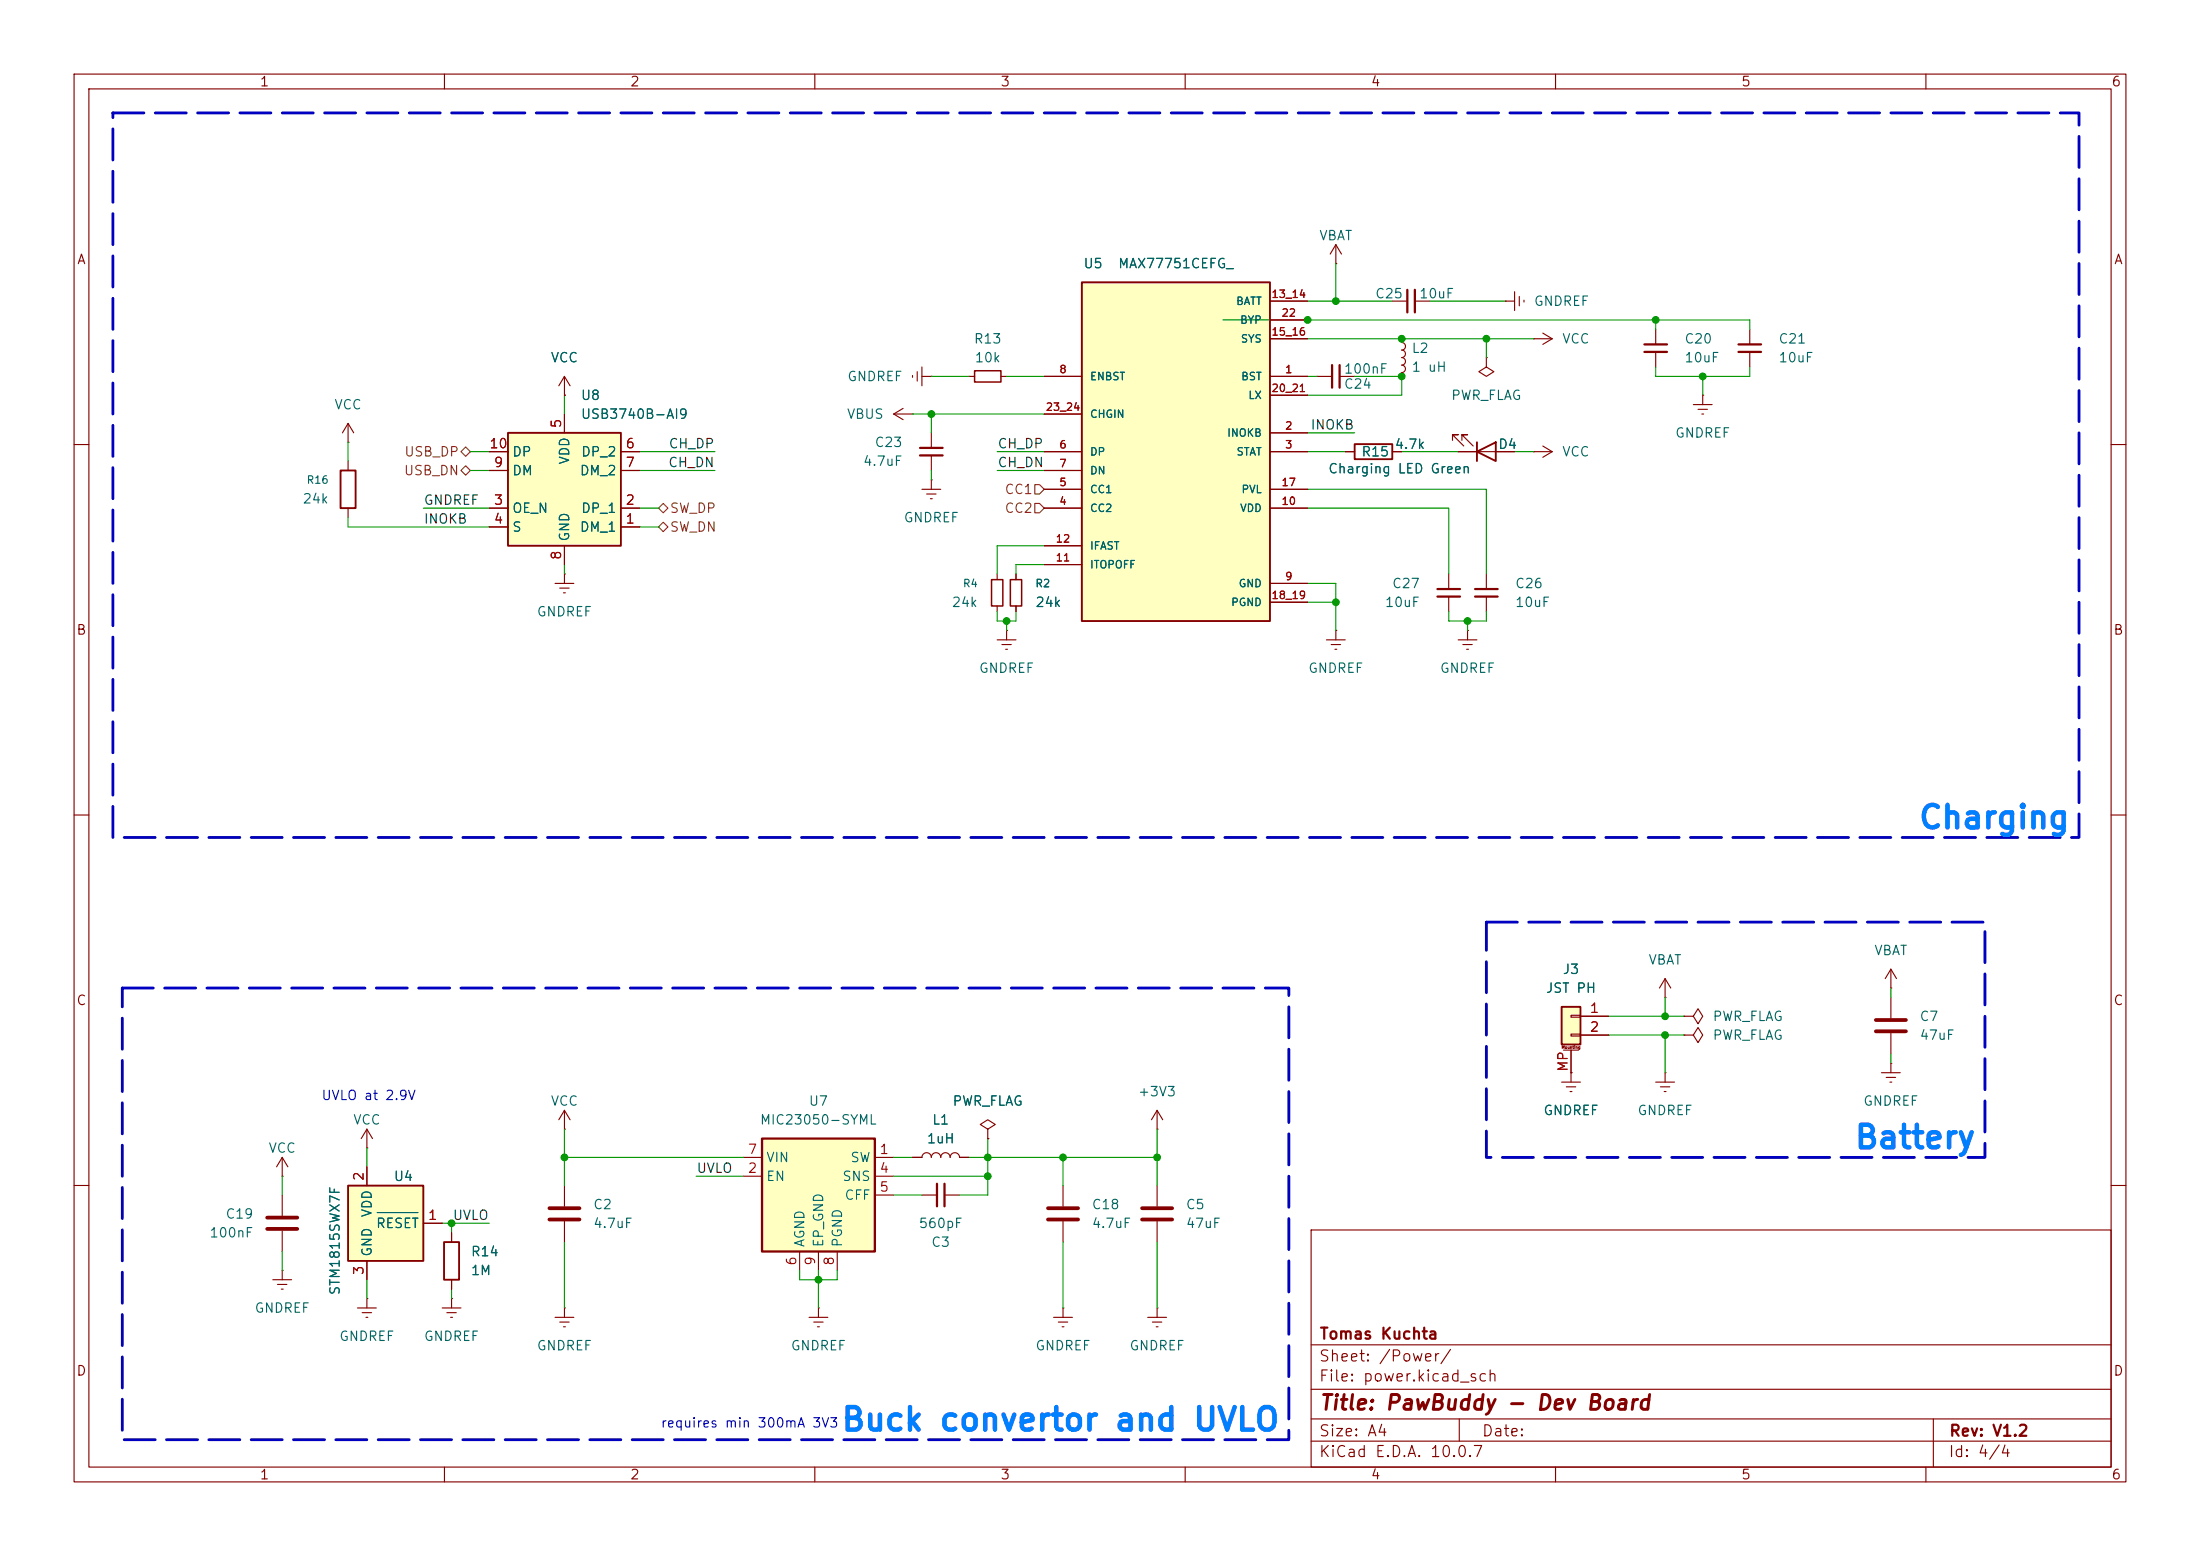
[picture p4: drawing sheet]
<svg xmlns="http://www.w3.org/2000/svg" width="297mm" height="210mm" viewBox="0 0 297 210" stroke-linecap="round" stroke-linejoin="round" font-family="sans-serif">
<g fill="none" stroke="#840000" stroke-width=".15">
<path d="M10 10h277v190h-277zM12 12h273v186h-273zM60 10v2M110 10v2M160 10v2M210 10v2M260 10v2M180.3 35.6h.1M180.3 33l-.7 1.3M180.3 33l.8 1.3M180.3 33v2.6M177.8 50.8h2"/>
<path d="M180.8 50.8h2.1M10 60h2M74.9 78.7h2.6M75.6 79.4h1.2M76.2 77.5h.1M76.2 77.5v1.2M181.6 61h1.3M188 61h1.2M285 60h2M76.1 80h.2M10 110h2M285 110h2"/>
<path d="M123.2 156.2h1.3a.64 .64 0 0 1 .6-.6 .64 .64 0 0 1 .6 .6 .64 .64 0 0 1 .7-.6 .64 .64 0 0 1 .6 .6 .64 .64 0 0 1 .6-.6 .64 .64 0 0 1 .7 .6 .64 .64 0 0 1 .6-.6 .64 .64 0 0 1 .6 .6h1.3M133.3 152.4l1.1-.6-1.1-.7-1 .7 1 .6v1.3M133.3 153.7h.1M156.2 152.4h.1M156.2 149.9l-.8 1.2M156.2 149.9l.8 1.2M156.2 149.9v2.5M10 160h2M109.2 177.8h2.6M109.9 178.4h1.2M110.4 179.1h.2M110.5 176.5h.1"/>
<path d="M110.5 176.5v1.3M124.5 161.3h2M127.5 161.3h2M177 166h108v32h-108zM285 160h2M60 198v2M110 198v2M160 198v2M177 194.5h108M177 191.5h108M177 187.5h108M177 181.5h108"/>
<path d="M197 191.5v3M210 198v2M260 198v2M261 191.5v6.5"/>
</g>
<path d="M179.8 49.3v3M180.8 49.3v3M126.5 159.8v3M127.5 159.8v3" fill="none" stroke="#840000" stroke-width=".3"/>
<path d="M182.9 59.9h5.1v2.1h-5.1z" fill="none" stroke="#840000" stroke-width=".25"/>
<path d="M102.9 153.7h15.2v15.2h-15.2z" fill="#ffffc2"/>
<path d="M199.1 79.5h3.1M199.1 80.5h3.1M102.9 153.7h15.2v15.2h-15.2z" fill="none" stroke="#840000" stroke-width=".3"/>
<g fill="none" stroke="#840000" stroke-width=".15">
<path d="M47 59.7h.1M47 57.2l-.8 1.2M47 57.2l.8 1.2M47 57.2v2.5M76.2 53.3h.1M76.2 50.8l-.8 1.3M76.2 50.8l.8 1.3M76.2 50.8v2.5M120.6 55.9l1.3 .7M120.6 55.9h2.6M121.9 55.1l-1.3 .8M123.2 55.9h.1"/>
<path d="M130.8 50.8h.8M135.1 50.8h.8M196.1 59.4v-.7h.7h-.7l1.5 1.5M197.4 59.4v-.7h.7h-.7l1.5 1.5M134.6 77.5v.7M196.8 61h7.7M200.7 77.5v2M134.6 81.8v.8M200.7 80.5v2.1M100.3 156.2h2.6M100.3 158.8h2.6M118.1 156.2h2.5"/>
<path d="M118.1 158.8h2.5M107.9 168.9v2.6M110.5 168.9v2.6M113 168.9v2.6M118.1 161.3h2.5M142.2 177.8h2.6M142.9 178.4h1.2M143.4 179.1h.2M143.5 176.5h.1M143.5 160v2.8M143.5 164.8v2.8M143.5 176.5v1.3"/>
<path d="M154.9 177.8h2.6M155.6 178.4h1.2M156.1 179.1h.2M156.2 176.5h.1M156.2 176.5v1.3"/>
</g>
<path d="M141.5 163.1h4M141.5 164.6h4" fill="none" stroke="#840000" stroke-width=".51"/>
<path d="M199.4 59.7v2.5M199.4 61l2.5-1.3v2.5z" fill="none" stroke="#840000" stroke-width=".25"/>
<path d="M131.6 50h3.5v1.6h-3.5zM133.9 78.2h1.5v3.6h-1.5z" fill="none" stroke="#840000" stroke-width=".2"/>
<path d="M146 38.1h25.4v45.7h-25.4z" fill="#ffffc2"/>
<path d="M146 38.1h25.4v45.7h-25.4z" fill="none" stroke="#840000" stroke-width=".25"/>
<g fill="none" stroke="#840000" stroke-width=".15">
<path d="M141 50.8h5M141 55.9h5M171.4 50.8h5.1M171.4 58.4h5.1M171.4 40.6h5.1M171.4 45.7h5.1M171.4 53.3h5.1M171.4 43.2h5.1M124.5 66h2.5M125.1 66.7h1.3M125.6 67.3h.3M125.7 64.8h.1"/>
<path d="M125.7 64.8v1.2M137.2 77.5v.7M141 61h5M141 68.6h5M141 66h5M141 63.5h5M141 76.2h5M141 73.7h5M171.4 61h5.1M171.4 68.6h5.1M171.4 66h5.1M171.4 78.7h5.1"/>
<path d="M195.6 77.5v2M137.2 81.8v.8M171.4 81.3h5.1M195.6 80.5v2.1M59.7 176.5h2.5M60.3 177.2h1.3M60.8 177.8h.3M61 175.3h.1M61 175.3v1.2M74.9 177.8h2.6M75.6 178.4h1.2M76.1 179.1h.2"/>
<path d="M76.2 176.5h.1M76.2 176.5v1.3"/>
</g>
<path d="M136.4 78.2h1.5v3.6h-1.5z" fill="none" stroke="#840000" stroke-width=".2"/>
<path d="M194.1 79.5h3M194.1 80.5h3" fill="none" stroke="#840000" stroke-width=".3"/>
<path d="M68.6 58.4h15.2v15.3h-15.2z" fill="#ffffc2"/>
<path d="M68.6 58.4h15.2v15.3h-15.2zM46 63.5h2v5.1h-2zM59.9 167.6h2.1v5.1h-2.1z" fill="none" stroke="#840000" stroke-width=".25"/>
<g fill="none" stroke="#840000" stroke-width=".15">
<path d="M76.2 55.9v2.5M125.7 58.4v2.1M188 40.6h2M189.2 45.7v.5a.51 .51 0 0 1 .5 .5 .51 .51 0 0 1-.5 .6 .5 .5 0 0 1 .5 .5 .5 .5 0 0 1-.5 .5 .51 .51 0 0 1 .5 .5 .51 .51 0 0 1-.5 .5 .5 .5 0 0 1 .5 .5 .5 .5 0 0 1-.5 .5v.5M191 40.6h2M47 62.2v1.3M47 68.6v1.3M66 71.1h2.6M66 68.6h2.6M66 61h2.6M66 63.5h2.6M76.2 73.7v2.5"/>
<path d="M83.8 71.1h2.6M83.8 68.6h2.6M83.8 61h2.6M83.8 63.5h2.6M125.7 61.5v2M227.3 139.7h1.3l.6-1 .7 1-.7 1-.6-1M227.3 139.7h.1M227.3 137.2h1.3l.6-1.1 .7 1.1-.7 1-.6-1M227.3 137.2h.1M255.3 133.4h.1M255.3 130.8v2.6M255.3 134.6v2.8"/>
<path d="M255.3 139.4v2.8M255.3 130.8l-.8 1.3M255.3 130.8l.7 1.3M76.2 152.4h.1M76.2 149.9v2.5M76.2 149.9l-.8 1.2M76.2 149.9l.8 1.2M210.8 146.1h2.6M211.5 146.7h1.2M212 147.3h.2M212.1 144.8h.1M212.1 144.8v1.3"/>
<path d="M223.5 146.1h2.6M224.2 146.7h1.2M224.7 147.3h.2M224.8 144.8h.1M224.8 144.8v1.3M254 144.8h2.5M254.6 145.4h1.3M255.1 146.1h.3M255.3 143.5h.1M255.3 143.5v1.3M48.3 176.5h2.5M48.9 177.2h1.3"/>
<path d="M49.4 177.8h.3M49.5 175.3h.1M49.5 175.3v1.2M61 166.4v1.2M61 172.7v1.3M76.2 160v2.8M76.2 164.8v2.8"/>
</g>
<path d="M190 39.1v3.1M191 39.1v3.1M124.2 60.5h3.1M124.2 61.5h3.1" fill="none" stroke="#840000" stroke-width=".3"/>
<path d="M253.2 137.7h4.1M253.2 139.2h4.1M74.2 163.1h4M74.2 164.6h4" fill="none" stroke="#840000" stroke-width=".51"/>
<path d="M210.8 135.9h2.6v5.1h-2.6z" fill="#ffffc2"/>
<path d="M210.8 135.9h2.6v5.1h-2.6z" fill="none" stroke="#840000" stroke-width=".25"/>
<g fill="none" stroke="#840000" stroke-width=".15">
<path d="M204.5 39.4v2.5M123.2 50.7v.2M123.8 50.2v1.2M124.5 50.8h1.2M124.5 49.5v2.6M125.7 50.8h.1M200.7 48.3v1.2l1 .7-1 .6-1.1-.6 1.1-.7M200.7 48.3h.1M203.2 40.6h.1M203.2 40.6h1.3M205.1 40v1.3M205.7 40.5v.3"/>
<path d="M223.5 44.5v2M223.5 47.5v2M228.6 54.6h2.5M229.2 55.2h1.3M229.7 55.9h.3M229.9 53.3h.1M229.9 53.3v1.3M236.2 44.5v2M236.2 47.5v2M207 61h.1M207 61h2.5M208.3 60.2l1.2 .8"/>
<path d="M209.5 61l-1.2 .7M134.6 86.4h2.6M135.3 87h1.2M135.8 87.6h.2M135.9 85.1h.1M135.9 85.1v1.3M179.1 86.4h2.5M179.7 87h1.3M180.2 87.6h.3M180.3 85.1h.1M180.3 85.1v1.3M196.8 86.4h2.6"/>
<path d="M197.5 87h1.3M198 87.6h.2M198.1 85.1h.1M198.1 85.1v1.3M212.1 137h1.3v.3h-1.3zM212.1 139.6h1.3v.2h-1.3zM213.4 137.2h3.8M213.4 139.7h3.8M224.8 134.6h.1M224.8 132.1l-.8 1.3M224.8 132.1l.8 1.3M224.8 132.1v2.5"/>
<path d="M211.1 141.7h2M212.1 141.7v3.1M156.2 160v2.8M156.2 164.8v2.8"/>
</g>
<path d="M222 46.5h3M222 47.5h3M234.7 46.5h3M234.7 47.5h3" fill="none" stroke="#840000" stroke-width=".3"/>
<path d="M154.2 163.1h4M154.2 164.6h4" fill="none" stroke="#840000" stroke-width=".51"/>
<path d="M47 160h10.1v10.2h-10.1z" fill="#ffffc2"/>
<path d="M47 160h10.1v10.2h-10.1z" fill="none" stroke="#840000" stroke-width=".25"/>
<g fill="none" stroke="#840000" stroke-width=".15">
<path d="M76.2 53.3h.1M76.2 55.9v2.5M141 50.8h5M141 55.9h5M171.4 45.7h5.1M171.4 50.8h5.1M171.4 58.4h5.1M171.4 40.6h5.1M171.4 53.3h5.1M171.4 43.2h5.1M207 45.7h.1M207 45.7h2.5"/>
<path d="M208.3 45l1.2 .7M209.5 45.7l-1.2 .8M66 61h2.6M66 68.6h2.6M66 63.5h2.6M66 71.1h2.6M76.2 73.7v2.5M83.8 61h2.6M83.8 68.6h2.6M83.8 63.5h2.6M83.8 71.1h2.6M137.2 77.5v.7"/>
<path d="M141 61h5M141 68.6h5M141 66h5M141 63.5h5M141 76.2h5M141 73.7h5M171.4 61h5.1M171.4 68.6h5.1M171.4 66h5.1M171.4 78.7h5.1M181.6 61h1.3M188 61h1.2"/>
<path d="M196.8 61h2.6M201.9 61h2.6M137.2 81.8v.8M171.4 81.3h5.1M213.4 137.2h3.8M213.4 139.7h3.8M38.1 158.8h.1M38.1 156.2v2.6M38.1 156.2l-.8 1.3M38.1 156.2l.8 1.3M49.5 154.9h.1M49.5 152.4v2.5"/>
<path d="M49.5 157.5v2.5M49.5 152.4l-.7 1.3M49.5 152.4l.8 1.3M123.2 156.2h1.3M129.5 156.2h1.3M133.3 153.7h.1M212.1 144.8h.1M212.1 141.7v3.1M36.8 172.7h2.6M37.5 173.4h1.2M38 174h.2M38.1 171.5h.1"/>
<path d="M38.1 161.3v2.8M38.1 166.1v2.8M38.1 171.5v1.2M49.5 170.2v2.5M57.1 165.1h2.6M61 166.4v1.2M61 172.7v1.3"/>
</g>
<path d="M50.9 163.7h5.5" fill="none" stroke="#006464" stroke-width=".15"/>
<path d="M36.1 164.3h4M36.1 165.9h4" fill="none" stroke="#840000" stroke-width=".51"/>
<path d="M62.2 61l.7-.7 .6 .7-.6 .6zM62.9 62.9l.6 .6-.6 .6-.7-.6zM88.9 71.1l.6-.6 .7 .6-.7 .7zM88.9 68.6l.6-.7 .7 .7-.7 .6zM139.7 65.4h.6l.7 .6-.7 .7h-.6zM139.7 67.9h.6l.7 .7-.7 .6h-.6z" fill="none" stroke="#725600" stroke-width=".15"/>
<g fill="none" stroke="#009600" stroke-width=".15">
<path d="M180.3 35.6v5M47 59.7v2.5M76.2 53.3v2.6M123.2 55.9h17.8M125.7 50.8h5.1M125.7 55.9v2.5M135.9 50.8h5.1M165.1 43.2h71.1v1.3M176.5 45.7h30.5M176.5 50.8h1.3M176.5 40.6h11.5M176.5 58.4h6.4"/>
<path d="M182.9 50.8h6.3v2.5h-12.7M193 40.6h10.2M200.7 45.7v2.6M223.5 43.2v1.3M223.5 49.5v1.3h12.7v-1.3M229.9 50.8v2.5M47 69.9v1.2h19M57.1 68.6h8.9M63.5 63.5h2.5M63.5 61h2.5M76.2 76.2v1.3M86.4 63.5h10.1"/>
<path d="M86.4 61h10.1M86.4 68.6h2.5M86.4 71.1h2.5M125.7 63.5v1.3M134.6 63.5h6.4M134.6 61h6.4M141 76.2h-3.8v1.3M141 73.7h-6.4v3.8M176.5 66h24.2v11.5M176.5 61h5.1M176.5 68.6h19.1v8.9M176.5 78.7h3.8v6.4"/>
<path d="M189.2 61h7.6M204.5 61h2.5M134.6 82.6v1.2h2.6v-1.2M135.9 83.8v1.3M176.5 81.3h3.8M195.6 82.6v1.2h5.1v-1.2M198.1 83.8v1.3M217.2 139.7h10.1M217.2 137.2h10.1M224.8 134.6v2.6M224.8 139.7v5.1M255.3 133.4v1.2"/>
<path d="M38.1 158.8v2.5M49.5 154.9v2.6M76.2 152.4v7.6M76.2 156.2h24.1M94 158.8h6.3M120.6 158.8h12.7M120.6 156.2h2.6M130.8 156.2h25.4M133.3 153.7v7.6h-3.8M143.5 156.2v3.8M156.2 152.4v7.6M255.3 142.2v1.3"/>
<path d="M38.1 168.9v2.6M49.5 172.7v2.6M59.7 165.1h6.3M61 165.1v1.3M61 174v1.3M76.2 167.6v8.9M107.9 171.5v1.2h5.1v-1.2M110.5 171.5v5M120.6 161.3h3.9M143.5 167.6v8.9M156.2 167.6v8.9"/>
</g>
<path d="M15.2 15.2h265.5v97.8h-265.5zM16.5 133.4h157.5v60.9h-157.5zM200.7 124.5h67.3v31.7h-67.3z" fill="none" stroke="#0000c2" stroke-width=".38" stroke-dasharray="4.2 1.5"/>
<g fill="#009600" stroke="#009600" stroke-width=".14">
<circle cx="224.8" cy="139.7" r=".46"/>
<circle cx="224.8" cy="137.2" r=".46"/>
<circle cx="180.3" cy="81.3" r=".46"/>
<circle cx="198.1" cy="83.8" r=".46"/>
<circle cx="133.3" cy="156.2" r=".46"/>
<circle cx="156.2" cy="156.2" r=".46"/>
<circle cx="133.3" cy="158.8" r=".46"/>
<circle cx="143.5" cy="156.2" r=".46"/>
<circle cx="110.5" cy="172.7" r=".46"/>
<circle cx="180.3" cy="40.6" r=".46"/>
<circle cx="176.5" cy="43.2" r=".46"/>
<circle cx="135.9" cy="83.8" r=".46"/>
<circle cx="125.7" cy="55.9" r=".46"/>
<circle cx="61" cy="165.1" r=".46"/>
<circle cx="76.2" cy="156.2" r=".46"/>
<circle cx="189.2" cy="50.8" r=".46"/>
<circle cx="189.2" cy="45.7" r=".46"/>
<circle cx="223.5" cy="43.2" r=".46"/>
<circle cx="229.9" cy="50.8" r=".46"/>
<circle cx="200.7" cy="45.7" r=".46"/>
</g>
<g font-size="3" fill="#0080ff">
<text x="258.8" y="112.6">Charging</text>
<text x="250.2" y="155.8">Battery</text>
<text x="113.4" y="193.9">Buck convertor and UVLO</text>
</g>
<text font-size="2" fill="#840000" x="178" y="190.8">Title: PawBuddy - Dev Board</text>
<g font-size="1.5" fill="#840000">
<text x="178" y="184.1">Sheet: /Power/</text>
<text x="178" y="181.1">Tomas Kuchta</text>
<text x="178" y="186.8">File: power.kicad_sch</text>
<text x="178" y="197">KiCad E.D.A. 10.0.7</text>
<text x="178" y="194.2">Size: A4</text>
<text x="200" y="194.2">Date:</text>
<text x="263" y="197">Id: 4/4</text>
<text x="263" y="194.2">Rev: V1.2</text>
</g>
<g font-size="1.3" fill="#840000">
<text x="35" y="12">1</text>
<text x="85" y="12">2</text>
<text x="135" y="12">3</text>
<text x="185" y="12">4</text>
<text x="235" y="12">5</text>
<text x="285" y="12">6</text>
<text x="10.3" y="36">A</text>
<text x="285.3" y="36">A</text>
<text x="10.2" y="86">B</text>
<text x="285.2" y="86">B</text>
<text x="10.2" y="136">C</text>
<text x="285.2" y="136">C</text>
<text x="10.2" y="186">D</text>
<text x="285.2" y="186">D</text>
<text x="35" y="200">1</text>
<text x="85" y="200">2</text>
<text x="135" y="200">3</text>
<text x="185" y="200">4</text>
<text x="235" y="200">5</text>
<text x="285" y="200">6</text>
</g>
<g font-size="1.3" fill="#006464">
<text x="178" y="32.8">VBAT</text>
<text x="146.2" y="36.5">U5</text>
<text x="150.9" y="36.5">MAX77751CEFG_</text>
<text x="185.6" y="40.6">C25</text>
<text x="191.5" y="40.6">10uF</text>
<text x="207" y="41.6">GNDREF</text>
<text x="131.4" y="46.7">R13</text>
<text x="190.5" y="48">L2</text>
<text x="210.8" y="46.7">VCC</text>
<text x="227.3" y="46.7">C20</text>
<text x="240" y="46.7">C21</text>
<text x="74.3" y="49.2">VCC</text>
<text x="114.3" y="51.8">GNDREF</text>
<text x="131.5" y="49.2">10k</text>
<text x="181.3" y="52.8">C24</text>
<text x="181.3" y="50.7">100nF</text>
<text x="190.5" y="50.5">1 uH</text>
<text x="227.3" y="49.2">10uF</text>
<text x="240" y="49.2">10uF</text>
<text x="45" y="55.6">VCC</text>
<text x="78.3" y="54.3">U8</text>
<text x="78.3" y="56.8">USB3740B-AI9</text>
<text x="114.2" y="56.8">VBUS</text>
<text x="195.8" y="54.3">PWR_FLAG</text>
<text x="226.1" y="59.4">GNDREF</text>
<text x="69.1" y="64.5">DM</text>
<text x="69.1" y="61.9">DP</text>
<text x="77.2" y="62.8" transform="rotate(-90 77.2 62.8)">VDD</text>
<text x="78.2" y="64.5">DM_2</text>
<text x="78.4" y="61.9">DP_2</text>
<text x="116.4" y="63.2">4.7uF</text>
<text x="118" y="60.7">C23</text>
<text x="179.2" y="64.2">Charging LED Green</text>
<text x="183.7" y="61.9">R15</text>
<text x="188.2" y="60.9">4.7k</text>
<text x="202.2" y="60.9">D4</text>
<text x="210.8" y="61.9">VCC</text>
<text x="40.8" y="68.3">24k</text>
<text x="69.1" y="69.5">OE_N</text>
<text x="78.4" y="69.5">DP_1</text>
<text x="121.9" y="70.8">GNDREF</text>
<text x="69.1" y="72.1">S</text>
<text x="77.2" y="73.2" transform="rotate(-90 77.2 73.2)">GND</text>
<text x="78.2" y="72.1">DM_1</text>
<text x="72.4" y="83.5">GNDREF</text>
<text x="128.4" y="82.2">24k</text>
<text x="139.7" y="82.2">24k</text>
<text x="186.9" y="82.2">10uF</text>
<text x="187.8" y="79.7">C27</text>
<text x="204.5" y="79.7">C26</text>
<text x="204.5" y="82.2">10uF</text>
<text x="132.1" y="91.1">GNDREF</text>
<text x="176.5" y="91.1">GNDREF</text>
<text x="194.3" y="91.1">GNDREF</text>
<text x="210.9" y="131.8">J3</text>
<text x="222.5" y="130.5">VBAT</text>
<text x="252.9" y="129.2">VBAT</text>
<text x="208.6" y="134.3">JST PH</text>
<text x="231.1" y="140.7">PWR_FLAG</text>
<text x="231.1" y="138.1">PWR_FLAG</text>
<text x="259.1" y="138.1">C7</text>
<text x="259.1" y="140.7">47uF</text>
<text x="74.3" y="149.6">VCC</text>
<text x="109.1" y="149.6">U7</text>
<text x="128.5" y="149.6">PWR_FLAG</text>
<text x="153.5" y="148.3">+3V3</text>
<text x="251.5" y="149.6">GNDREF</text>
<text x="36.2" y="155.9">VCC</text>
<text x="47.6" y="152.1">VCC</text>
<text x="102.5" y="152.1">MIC23050-SYML</text>
<text x="125" y="154.6">1uH</text>
<text x="125.8" y="152.1">L1</text>
<text x="208.3" y="150.8">GNDREF</text>
<text x="221" y="150.8">GNDREF</text>
<text x="53.1" y="159.7">U4</text>
<text x="103.4" y="159.7">EN</text>
<text x="103.4" y="157.2">VIN</text>
<text x="113.6" y="159.7">SNS</text>
<text x="114.7" y="157.2">SW</text>
<text x="28.2" y="167.3">100nF</text>
<text x="30.4" y="164.8">C19</text>
<text x="50.5" y="164.4" transform="rotate(-90 50.5 164.4)">VDD</text>
<text x="50.7" y="166.1">RESET</text>
<text x="80" y="163.5">C2</text>
<text x="80" y="166.1">4.7uF</text>
<text x="113.9" y="162.3">CFF</text>
<text x="123.9" y="166.1">560pF</text>
<text x="147.3" y="163.5">C18</text>
<text x="147.3" y="166.1">4.7uF</text>
<text x="160" y="163.5">C5</text>
<text x="160" y="166.1">47uF</text>
<text x="50.5" y="169.7" transform="rotate(-90 50.5 169.7)">GND</text>
<text x="63.5" y="169.9">R14</text>
<text x="63.5" y="172.4">1M</text>
<text x="108.9" y="168.4" transform="rotate(-90 108.9 168.4)">AGND</text>
<text x="111.5" y="168.4" transform="rotate(-90 111.5 168.4)">EP_GND</text>
<text x="114" y="168.4" transform="rotate(-90 114 168.4)">PGND</text>
<text x="125.6" y="168.6">C3</text>
<text x="34.3" y="177.5">GNDREF</text>
<text x="46.2" y="174.9" transform="rotate(-90 46.2 174.9)">STM1815SWX7F</text>
<text x="45.7" y="181.3">GNDREF</text>
<text x="57.1" y="181.3">GNDREF</text>
<text x="72.4" y="182.6">GNDREF</text>
<text x="106.7" y="182.6">GNDREF</text>
<text x="139.7" y="182.6">GNDREF</text>
<text x="152.4" y="182.6">GNDREF</text>
</g>
<g font-size="1.3" fill="#a90000">
<text x="76.1" y="57.9" transform="rotate(-90 76.1 57.9)">5</text>
<text x="66" y="60.8">10</text>
<text x="66.6" y="63.4">9</text>
<text x="84.4" y="60.8">6</text>
<text x="84.4" y="63.4">7</text>
<text x="66.6" y="68.4">3</text>
<text x="66.6" y="71">4</text>
<text x="84.4" y="71">1</text>
<text x="84.4" y="68.4">2</text>
<text x="76.1" y="75.7" transform="rotate(-90 76.1 75.7)">8</text>
<text x="214.5" y="137">1</text>
<text x="214.5" y="139.6">2</text>
<text x="212" y="144.7" transform="rotate(-90 212 144.7)">MP</text>
<text x="49.4" y="159.5" transform="rotate(-90 49.4 159.5)">2</text>
<text x="100.9" y="158.6">2</text>
<text x="100.9" y="156.1">7</text>
<text x="118.6" y="156.1">1</text>
<text x="118.6" y="158.6">4</text>
<text x="118.6" y="161.2">5</text>
<text x="57.7" y="165">1</text>
<text x="49.4" y="172.2" transform="rotate(-90 49.4 172.2)">3</text>
<text x="107.8" y="170.9" transform="rotate(-90 107.8 170.9)">6</text>
<text x="110.4" y="170.9" transform="rotate(-90 110.4 170.9)">9</text>
<text x="112.9" y="170.9" transform="rotate(-90 112.9 170.9)">8</text>
</g>
<g font-size="1.3" fill="#0f0f0f">
<text x="176.8" y="58.3">INOKB</text>
<text x="90.1" y="63.4">CH_DN</text>
<text x="90.2" y="60.8">CH_DP</text>
<text x="134.6" y="63.4">CH_DN</text>
<text x="134.6" y="60.8">CH_DP</text>
<text x="57.1" y="68.5">GNDREF</text>
<text x="57.1" y="71">INOKB</text>
<text x="94" y="158.6">UVLO</text>
<text x="61" y="165">UVLO</text>
</g>
<g font-size="1.3" fill="#725600">
<text x="54.4" y="64.5">USB_DN</text>
<text x="54.5" y="61.9">USB_DP</text>
<text x="90.3" y="69.5">SW_DP</text>
<text x="135.5" y="67">CC1</text>
<text x="135.5" y="69.5">CC2</text>
<text x="90.3" y="72.1">SW_DN</text>
</g>
<g font-size="1.3" fill="#0000c2">
<text x="43.3" y="148.8">UVLO at 2.9V</text>
<text x="89.1" y="193">requires min 300mA 3V3</text>
</g>
<g font-size="1" fill="#006464">
<text x="166.8" y="41.4">BATT</text>
<text x="167.3" y="43.9">BYP</text>
<text x="167.4" y="46.5">SYS</text>
<text x="147.1" y="51.6">ENBST</text>
<text x="167.5" y="51.6">BST</text>
<text x="147.1" y="56.6">CHGIN</text>
<text x="165.6" y="59.2">INOKB</text>
<text x="168.4" y="54.1">LX</text>
<text x="41.3" y="65.5">R16</text>
<text x="147.1" y="61.7">DP</text>
<text x="147.1" y="64.3">DN</text>
<text x="166.8" y="61.7">STAT</text>
<text x="147.1" y="69.3">CC2</text>
<text x="147.1" y="66.8">CC1</text>
<text x="167.3" y="69.3">VDD</text>
<text x="167.5" y="66.8">PVL</text>
<text x="147.1" y="77">ITOPOFF</text>
<text x="147.1" y="74.4">IFAST</text>
<text x="129.9" y="79.5">R4</text>
<text x="139.7" y="79.5">R2</text>
<text x="166.1" y="82">PGND</text>
<text x="167.1" y="79.5">GND</text>
</g>
<g font-size="1" fill="#a90000">
<text x="171.6" y="40.5">13_14</text>
<text x="171.6" y="45.5">15_16</text>
<text x="172.9" y="43">22</text>
<text x="142.9" y="50.6">8</text>
<text x="171.6" y="53.2">20_21</text>
<text x="173.4" y="50.6">1</text>
<text x="141.1" y="55.7">23_24</text>
<text x="173.4" y="58.2">2</text>
<text x="142.9" y="65.9">5</text>
<text x="142.9" y="60.8">6</text>
<text x="142.9" y="63.3">7</text>
<text x="172.9" y="65.9">17</text>
<text x="173.4" y="60.8">3</text>
<text x="142.9" y="68.4">4</text>
<text x="172.9" y="68.4">10</text>
<text x="142.4" y="76">11</text>
<text x="142.4" y="73.5">12</text>
<text x="171.6" y="81.1">18_19</text>
<text x="173.4" y="78.6">9</text>
</g>
<text font-size=".4" fill="#840000" x="210.8" y="141.6">Mounting</text>
</svg>
